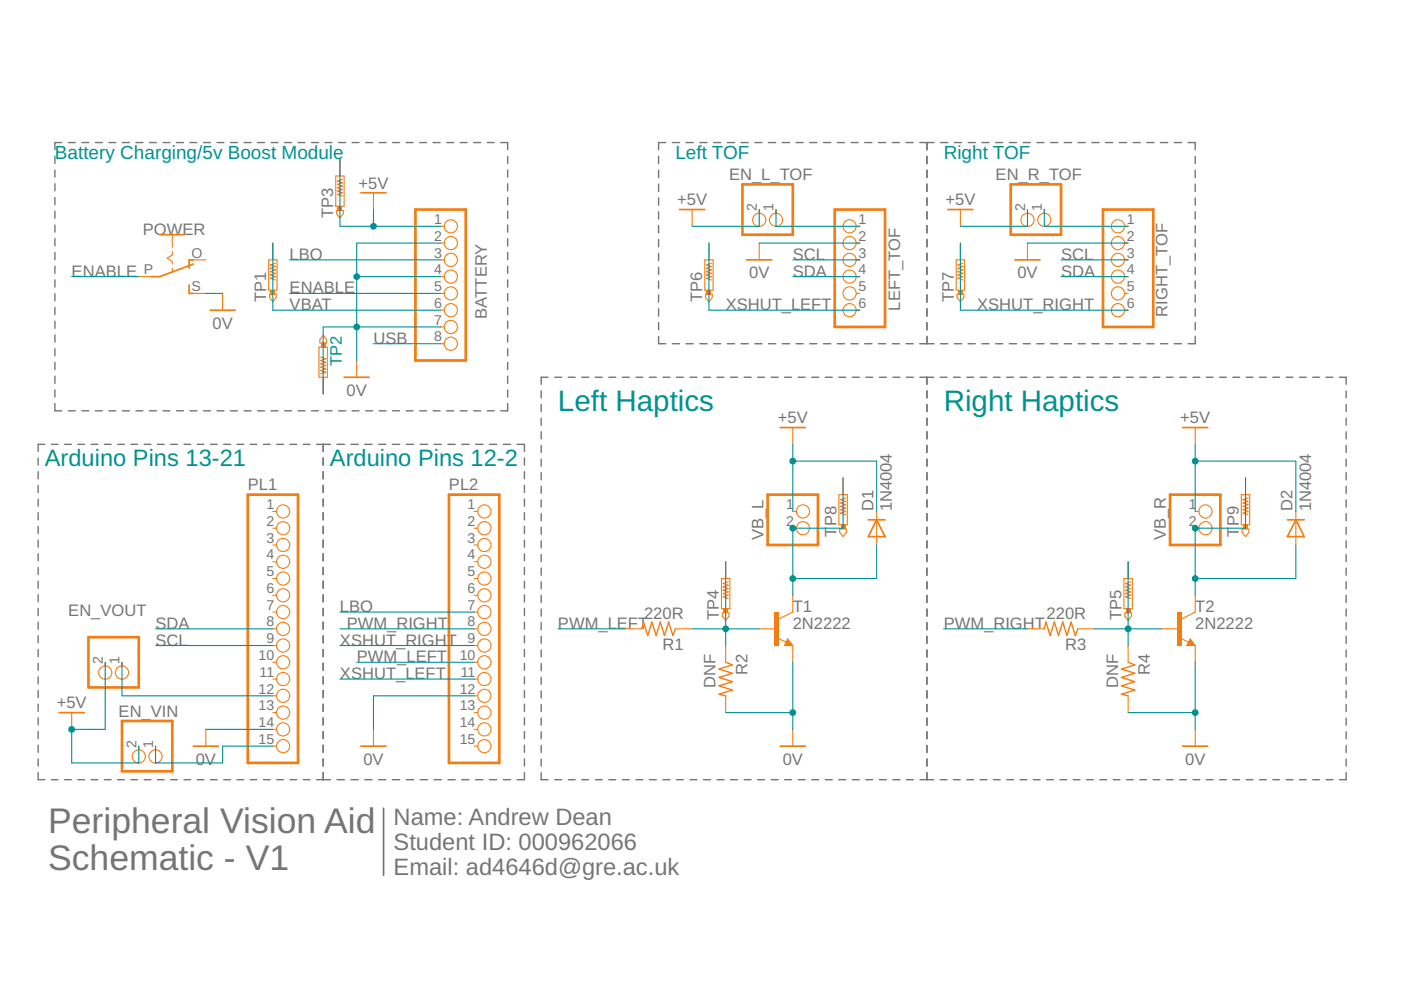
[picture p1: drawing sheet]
<svg xmlns="http://www.w3.org/2000/svg" width="297mm" height="210mm" viewBox="0 0 297 210" stroke-linecap="round" stroke-linejoin="round" font-family="sans-serif">
<path d="M81.3 171.4v14.2" fill="none" stroke="#757575" stroke-width=".36"/>
<g fill="none" stroke="#757575" stroke-width=".3">
<path d="M11.6 33.1v1.5M11.6 36v1.5M11.6 39v1.5M13.1 30.2h-1.5v1.5M14.5 30.2h1.5M17.4 30.2h1.4M20.2 30.2h1.5M23.1 30.2h1.5M26 30.2h1.4M28.8 30.2h1.5M31.7 30.2h1.4M34.6 30.2h1.4"/>
<path d="M37.4 30.2h1.5M40.3 30.2h1.4M43.2 30.2h1.4M46 30.2h1.5M48.9 30.2h1.4M51.8 30.2h1.4M54.6 30.2h1.5M57.5 30.2h1.4M60.3 30.2h1.5M63.2 30.2h1.5M66.1 30.2h1.4M68.9 30.2h1.5"/>
<path d="M71.8 30.2h1.5M74.7 30.2h1.4M77.5 30.2h1.5M80.4 30.2h1.5M83.2 30.2h1.5M86.1 30.2h1.5M89 30.2h1.4M91.8 30.2h1.5M94.7 30.2h1.5M97.6 30.2h1.4M100.4 30.2h1.5M103.3 30.2h1.5"/>
<path d="M106.2 30.2h1.4v1.5M107.6 33.1v1.5M107.6 36v1.5M107.6 39v1.5M139.6 33.1v1.6M139.6 36.1v1.5M139.6 39v1.6M141.1 30.2h-1.5v1.5M142.6 30.2h1.5M145.5 30.2h1.5M148.4 30.2h1.5M151.3 30.2h1.5"/>
<path d="M154.2 30.2h1.5M157.1 30.2h1.5M160 30.2h1.5M162.9 30.2h1.6M165.9 30.2h1.5M168.8 30.2h1.5M171.7 30.2h1.5M174.6 30.2h1.5M177.5 30.2h1.5M180.4 30.2h1.5M183.3 30.2h1.6M186.3 30.2h1.5"/>
<path d="M189.2 30.2h1.5M192.1 30.2h1.5M195 30.2h3M196.5 30.2v1.5M196.5 33.1v1.6M196.5 36.1v1.5M196.5 39v1.6M199.4 30.2h1.6M202.4 30.2h1.5M205.3 30.2h1.5M208.2 30.2h1.5M211.1 30.2h1.5"/>
<path d="M214 30.2h1.5M216.9 30.2h1.5M219.8 30.2h1.6M222.8 30.2h1.5M225.7 30.2h1.5M228.6 30.2h1.5M231.5 30.2h1.5M234.4 30.2h1.5M237.3 30.2h1.5M240.2 30.2h1.5M243.1 30.2h1.6M246.1 30.2h1.5"/>
<path d="M249 30.2h1.5M251.9 30.2h1.5v1.5M253.4 33.1v1.6M253.4 36.1v1.5M253.4 39v1.6M11.6 41.9v1.5M11.6 44.8v1.5M11.6 47.7v1.5M11.6 50.6v1.5M11.6 53.5v1.6M11.6 56.5v1.5M11.6 59.4v1.5"/>
<path d="M107.6 41.9v1.5M107.6 44.8v1.5M107.6 47.7v1.5M107.6 50.6v1.5M107.6 53.5v1.6M107.6 56.5v1.5M107.6 59.4v1.5M139.6 42v1.5M139.6 44.9v1.5M139.6 47.8v1.6M139.6 50.8v1.5M139.6 53.7v1.5"/>
<path d="M139.6 56.7v1.5M139.6 59.6v1.5M196.5 42v1.5M196.5 44.9v1.5M196.5 47.8v1.6M196.5 50.8v1.5M196.5 53.7v1.5M196.5 56.7v1.5M196.5 59.6v1.5M253.4 42v1.5M253.4 44.9v1.5M253.4 47.8v1.6"/>
<path d="M253.4 50.8v1.5M253.4 53.7v1.5M253.4 56.7v1.5M253.4 59.6v1.5M11.6 62.3v1.5M11.6 65.2v1.5M11.6 68.1v1.5M11.6 71v1.5M11.6 73.9v1.5M11.6 76.8v1.6M11.6 79.8v1.5M107.6 62.3v1.5"/>
<path d="M107.6 65.2v1.5M107.6 68.1v1.5M107.6 71v1.5M107.6 73.9v1.5M107.6 76.8v1.6M107.6 79.8v1.5M116.2 80h-1.5v1.5M117.6 80h1.5M120.5 80h1.4M123.4 80h1.4M126.2 80h1.5M129.1 80h1.5"/>
<path d="M132 80h1.4M134.8 80h1.5M137.7 80h1.4M139.6 62.5v1.6M139.6 65.5v1.5M139.6 68.4v1.5M139.6 71.3v1.6h1.5M140.6 80h1.4M142.6 72.9h1.5M143.4 80h1.5M145.5 72.9h1.5M146.3 80h1.5"/>
<path d="M148.4 72.9h1.5M149.2 80h1.4M151.3 72.9h1.5M152 80h1.5M154.2 72.9h1.5M154.9 80h1.5M157.1 72.9h1.5M157.8 80h1.4M160 72.9h1.5M160.6 80h1.5M162.9 72.9h1.6M163.5 80h1.5"/>
<path d="M165.9 72.9h1.5M166.4 80h1.4M168.8 72.9h1.5M169.2 80h1.5M171.7 72.9h1.5M172.1 80h1.5M174.6 72.9h1.5M175 80h1.4M177.5 72.9h1.5M177.8 80h1.5M180.4 72.9h1.5M180.7 80h1.5"/>
<path d="M183.3 72.9h1.6M183.6 80h1.4M186.3 72.9h1.5M186.5 80h1.4M189.2 72.9h1.5M189.3 80h1.5M192.1 72.9h1.5M192.2 80h1.5M195 72.9h3M195.1 80h2.9M196.5 62.5v1.6M196.5 65.5v1.5"/>
<path d="M196.5 68.4v1.5M196.5 71.3v1.6M196.5 80v1.5M199.3 80h1.5M199.4 72.9h1.6M202.2 80h1.4M202.4 72.9h1.5M205 80h1.4M205.3 72.9h1.5M207.8 80h1.4M208.2 72.9h1.5M210.6 80h1.4"/>
<path d="M211.1 72.9h1.5M213.4 80h1.5M214 72.9h1.5M216.3 80h1.4M216.9 72.9h1.5M219.1 80h1.4M219.8 72.9h1.6M221.9 80h1.4M222.8 72.9h1.5M224.7 80h1.5M225.7 72.9h1.5M227.6 80h1.4"/>
<path d="M228.6 72.9h1.5M230.4 80h1.4M231.5 72.9h1.5M233.2 80h1.4M234.4 72.9h1.5M236 80h1.4M237.3 72.9h1.5M238.8 80h1.5M240.2 72.9h1.5M241.7 80h1.4M243.1 72.9h1.6M244.5 80h1.4"/>
<path d="M246.1 72.9h1.5M247.3 80h1.4M249 72.9h1.5M250.1 80h1.4M252.9 80h1.5M253.4 71.3v1.6h-1.5M253.4 62.5v1.6M253.4 65.5v1.5M253.4 68.4v1.5M255.8 80h1.4M258.6 80h1.4M261.4 80h1.4"/>
<path d="M264.2 80h1.5M267.1 80h1.4M269.9 80h1.4M272.7 80h1.4M275.5 80h1.4M278.3 80h1.5M281.2 80h1.4M284 80h1.4v1.5M8.1 97.1v1.5M9.5 94.2h-1.4v1.5M10.9 94.2h1.4M11.6 82.7v1.5"/>
<path d="M11.6 85.6v1.5h1.5M13.7 94.2h1.4M14.5 87.1h1.5M16.5 94.2h1.4M17.4 87.1h1.4M19.3 94.2h1.4M20.2 87.1h1.5M22.1 94.2h1.5M23.1 87.1h1.5M25 94.2h1.4M26 87.1h1.4M27.7 94.2h1.5"/>
<path d="M28.8 87.1h1.5M30.6 94.2h1.4M31.7 87.1h1.4M33.4 94.2h1.4M34.6 87.1h1.4M36.2 94.2h1.4M37.4 87.1h1.5M39 94.2h1.4M40.3 87.1h1.4M41.8 94.2h1.4M43.2 87.1h1.4M44.6 94.2h1.4"/>
<path d="M46 87.1h1.5M47.4 94.2h1.5M48.9 87.1h1.4M50.2 94.2h1.5M51.8 87.1h1.4M53.1 94.2h1.4M54.6 87.1h1.5M55.9 94.2h1.4M57.5 87.1h1.4M58.7 94.2h1.4M60.3 87.1h1.5M61.5 94.2h1.4"/>
<path d="M63.2 87.1h1.5M64.3 94.2h1.4M66.1 87.1h1.4M67.1 94.2h3M68.5 94.2v1.5M68.5 97.1v1.5M68.9 87.1h1.5M71.5 94.2h1.5M71.8 87.1h1.5M74.4 94.2h1.5M74.7 87.1h1.4M77.3 94.2h1.6"/>
<path d="M77.5 87.1h1.5M80.3 94.2h1.5M80.4 87.1h1.5M83.2 94.2h1.6M83.2 87.1h1.5M86.1 87.1h1.5M86.1 94.2h1.6M89 87.1h1.4M89.1 94.2h1.5M91.8 87.1h1.5M92 94.2h1.6M94.7 87.1h1.5"/>
<path d="M95 94.2h1.5M97.6 87.1h1.4M97.9 94.2h1.5M100.4 87.1h1.5M100.8 94.2h1.6M103.3 87.1h1.5M103.8 94.2h1.5M106.7 94.2h1.5M107.6 82.7v1.5M107.6 85.6v1.5h-1.4M109.6 94.2h1.6v1.5M111.2 97.1v1.5"/>
<path d="M114.7 82.9v1.5M114.7 85.8v1.5M114.7 88.7v1.4M114.7 91.5v1.5M114.7 94.4v1.5M114.7 97.3v1.5M196.5 82.9v1.5M196.5 85.8v1.5M196.5 88.7v1.4M196.5 91.5v1.5M196.5 94.4v1.5M196.5 97.3v1.5"/>
<path d="M285.4 82.9v1.5M285.4 85.8v1.5M285.4 88.7v1.4M285.4 91.5v1.5M285.4 94.4v1.5M285.4 97.3v1.5M8.1 100v1.5M8.1 102.9v1.5M8.1 105.8v1.5M8.1 108.7v1.5M8.1 111.6v1.5M8.1 114.5v1.5"/>
<path d="M8.1 117.4v1.5M68.5 100v1.5M68.5 102.9v1.5M68.5 105.8v1.5M68.5 108.7v1.5M68.5 111.6v1.5M68.5 114.5v1.5M68.5 117.4v1.5M111.2 100v1.5M111.2 102.9v1.5M111.2 105.8v1.5M111.2 108.7v1.5"/>
<path d="M111.2 111.6v1.5M111.2 114.5v1.5M111.2 117.4v1.5M114.7 100.2v1.5M114.7 103.1v1.5M114.7 106v1.5M114.7 108.9v1.5M114.7 111.8v1.5M114.7 114.7v1.5M114.7 117.6v1.5M196.5 100.2v1.5M196.5 103.1v1.5"/>
<path d="M196.5 106v1.5M196.5 108.9v1.5M196.5 111.8v1.5M196.5 114.7v1.5M196.5 117.6v1.5M285.4 100.2v1.5M285.4 103.1v1.5M285.4 106v1.5M285.4 108.9v1.5M285.4 111.8v1.5M285.4 114.7v1.5M285.4 117.6v1.5"/>
<path d="M8.1 120.3v1.5M8.1 123.2v1.5M8.1 126.1v1.5M8.1 129v1.5M8.1 131.9v1.5M8.1 134.8v1.5M8.1 137.7v1.5M68.5 120.3v1.5M68.5 123.2v1.5M68.5 126.1v1.5M68.5 129v1.5M68.5 131.9v1.5"/>
<path d="M68.5 134.8v1.5M68.5 137.7v1.5M111.2 120.3v1.5M111.2 123.2v1.5M111.2 126.1v1.5M111.2 129v1.5M111.2 131.9v1.5M111.2 134.8v1.5M111.2 137.7v1.5M114.7 120.5v1.5M114.7 123.4v1.4M114.7 126.2v1.5"/>
<path d="M114.7 129.1v1.5M114.7 132v1.5M114.7 134.9v1.5M114.7 137.8v1.5M196.5 120.5v1.5M196.5 123.4v1.4M196.5 126.2v1.5M196.5 129.1v1.5M196.5 132v1.5M196.5 134.9v1.5M196.5 137.8v1.5M285.4 120.5v1.5"/>
<path d="M285.4 123.4v1.4M285.4 126.2v1.5M285.4 129.1v1.5M285.4 132v1.5M285.4 134.9v1.5M285.4 137.8v1.5M8.1 140.6v1.5M8.1 143.5v1.5M8.1 146.4v1.5M8.1 149.3v1.5M8.1 152.2v1.5M8.1 155.1v1.5"/>
<path d="M8.1 158v1.5M68.5 140.6v1.5M68.5 143.5v1.5M68.5 146.4v1.5M68.5 149.3v1.5M68.5 152.2v1.5M68.5 155.1v1.5M68.5 158v1.5M111.2 140.6v1.5M111.2 143.5v1.5M111.2 146.4v1.5M111.2 149.3v1.5"/>
<path d="M111.2 152.2v1.5M111.2 155.1v1.5M111.2 158v1.5M114.7 140.7v1.5M114.7 143.6v1.5M114.7 146.5v1.5M114.7 149.4v1.5M114.7 152.3v1.5M114.7 155.2v1.4M114.7 158.1v1.4M196.5 140.7v1.5M196.5 143.6v1.5"/>
<path d="M196.5 146.5v1.5M196.5 149.4v1.5M196.5 152.3v1.5M196.5 155.2v1.4M196.5 158.1v1.4M285.4 140.7v1.5M285.4 143.6v1.5M285.4 146.5v1.5M285.4 149.4v1.5M285.4 152.3v1.5M285.4 155.2v1.4M285.4 158.1v1.4"/>
<path d="M8.1 163.8v1.5h1.4M8.1 160.9v1.5M10.9 165.3h1.4M13.7 165.3h1.4M16.5 165.3h1.4M19.3 165.3h1.4M22.1 165.3h1.5M25 165.3h1.4M27.7 165.3h1.5M30.6 165.3h1.4M33.4 165.3h1.4M36.2 165.3h1.4"/>
<path d="M39 165.3h1.4M41.8 165.3h1.4M44.6 165.3h1.4M47.4 165.3h1.5M50.2 165.3h1.5M53.1 165.3h1.4M55.9 165.3h1.4M58.7 165.3h1.4M61.5 165.3h1.4M64.3 165.3h1.4M67.1 165.3h3M68.5 160.9v1.5"/>
<path d="M68.5 163.8v1.5M71.5 165.3h1.5M74.4 165.3h1.5M77.3 165.3h1.6M80.3 165.3h1.5M83.2 165.3h1.6M86.1 165.3h1.6M89.1 165.3h1.5M92 165.3h1.6M95 165.3h1.5M97.9 165.3h1.5M100.8 165.3h1.6"/>
<path d="M103.8 165.3h1.5M106.7 165.3h1.5M111.2 163.8v1.5h-1.6M111.2 160.9v1.5M114.7 160.9v1.5M114.7 163.8v1.5h1.5M117.6 165.3h1.5M120.5 165.3h1.4M123.4 165.3h1.4M126.2 165.3h1.5M129.1 165.3h1.5M132 165.3h1.4"/>
<path d="M134.8 165.3h1.5M137.7 165.3h1.4M140.6 165.3h1.4M143.4 165.3h1.5M146.3 165.3h1.5M149.2 165.3h1.4M152 165.3h1.5M154.9 165.3h1.5M157.8 165.3h1.4M160.6 165.3h1.5M163.5 165.3h1.5M166.4 165.3h1.4"/>
<path d="M169.2 165.3h1.5M172.1 165.3h1.5M175 165.3h1.4M177.8 165.3h1.5M180.7 165.3h1.5M183.6 165.3h1.4M186.5 165.3h1.4M189.3 165.3h1.5M192.2 165.3h1.5M195.1 165.3h2.9M196.5 160.9v1.5M196.5 163.8v1.5"/>
<path d="M199.3 165.3h1.5M202.2 165.3h1.4M205 165.3h1.4M207.8 165.3h1.4M210.6 165.3h1.4M213.4 165.3h1.5M216.3 165.3h1.4M219.1 165.3h1.4M221.9 165.3h1.4M224.7 165.3h1.5M227.6 165.3h1.4M230.4 165.3h1.4"/>
<path d="M233.2 165.3h1.4M236 165.3h1.4M238.8 165.3h1.5M241.7 165.3h1.4M244.5 165.3h1.4M247.3 165.3h1.4M250.1 165.3h1.4M252.9 165.3h1.5M255.8 165.3h1.4M258.6 165.3h1.4M261.4 165.3h1.4M264.2 165.3h1.5"/>
<path d="M267.1 165.3h1.4M269.9 165.3h1.4M272.7 165.3h1.4M275.5 165.3h1.4M278.3 165.3h1.5M281.2 165.3h1.4M285.4 163.8v1.5h-1.4M285.4 160.9v1.5"/>
</g>
<path d="M165 135.3l1.7 .9M167 135.4l1.1 1.5h-1.8zM168.1 129.8l-2.9 1.4" fill="none" stroke="#f57c10" stroke-width=".23"/>
<path d="M167 136.2l.2 .3h-.5l.3-.7 .7 .9h-1" fill="none" stroke="#f57c10" stroke-width=".36"/>
<path d="M164.2 129.8h1v7.1h-1z" fill-rule="evenodd" fill="#f57c10"/>
<path d="M164.2 129.8h1v7.1h-1zM164.2 129.8v7.1h1v-7.1z" fill="#f57c10"/>
<path d="M185.9 108.4v7.1M132.5 133.3h3.6M143.2 133.3h3.5M153.9 136.9v3.5M161 133.3h3.5M168.1 126.2v3.6M168.1 136.9v3.5M250.3 135.3l1.7 .9M252.3 135.4l1.1 1.5h-1.8zM253.4 129.8l-2.8 1.4M153.9 147.5v3.6M168.1 154.6v3.6" fill="none" stroke="#f57c10" stroke-width=".23"/>
<path d="M184.1 110.2h3.5M185.9 110.2l1.7 3.6h-3.5zM252.3 136.2l.2 .3h-.5l.3-.7 .7 .9h-1M165.4 158.2h5.4" fill="none" stroke="#f57c10" stroke-width=".36"/>
<path d="M136.1 133.3l.3-1.4 .9 2.8 .9-2.8 .9 2.8 .9-2.8 .9 2.8 .9-2.8 .9 2.8 .5-1.4M153.9 140.4l1.4 .6-2.9 .9 2.9 .8-2.9 .9 2.9 .9-2.9 .9 2.9 .9-2.9 .9 1.5 .3" fill="none" stroke="#f57c10" stroke-width=".3"/>
<path d="M249.5 129.8h1.1v7.1h-1.1z" fill-rule="evenodd" fill="#f57c10"/>
<path d="M249.5 129.8h1.1v7.1h-1.1zM249.5 129.8v7.1h1.1v-7.1z" fill="#f57c10"/>
<g fill="none" stroke="#f57c10" stroke-width=".23">
<path d="M29.4 58.7h3.6M36.5 49.8v2.6M36.5 53.3v.7l-1 .7 1 .8v.5M36.5 56.9v.9M40.1 55.1h3.5M57 55.1h1.7v6.4h-1.7zM58.4 55.8l-1.1 .4 1.1 .3-1.1 .4 1.1 .3-1.1 .4 1.1 .4-1.1 .3 1.1 .4-1.1 .3 1.1 .4M79.2 40.9v3.5M93.4 48h.8M93.4 51.5h.8M93.4 55.1h.8M93.4 58.7h.8"/>
<path d="M146.7 44.4v3.6M161 44.4v.8M161 51.5v3.6M164.5 44.4v.8M181.5 48h.8M181.5 51.5h.8M181.5 55.1h.8M181.5 58.7h.8M203.6 44.4v3.6M217.8 44.4v.8M217.8 51.5v3.6M221.4 44.4v.8"/>
<path d="M238.4 48h.8M238.4 51.5h.8M238.4 55.1h.8M238.4 58.7h.8M40.1 62.2h3.5M47.2 62.2v3.6M57.1 62.4h1.5v.7l-.8 .9-.7-.9zM75.6 76.4v3.6M93.4 62.2h.8M93.4 65.8h.8M93.4 69.3h.8M93.4 72.9h.8"/>
<path d="M181.5 62.2h.8M181.5 65.8h.8M238.4 62.2h.8M238.4 65.8h.8M168.1 90.7v3.5M253.4 90.7v3.5M57.8 108.4h.8M57.8 112h.8M57.8 115.5h.8M57.8 119.1h.8M100.5 108.4h.8M100.5 112h.8"/>
<path d="M100.5 115.5h.8M100.5 119.1h.8M168.1 108.4h.8M168.1 112h.8M253.4 108.4h.8M253.4 112h.8M274.7 108.4v7.1M57.8 133.3h.8M57.8 122.7h.8M57.8 126.2h.8M57.8 129.8h.8M57.8 136.9h.8"/>
<path d="M100.5 133.3h.8M100.5 122.7h.8M100.5 126.2h.8M100.5 129.8h.8M100.5 136.9h.8M217.8 133.3h3.6M228.5 133.3h3.6M239.2 136.9v3.5M246.3 133.3h3.6M253.4 126.2v3.6M253.4 136.9v3.5M15.2 151.1v3.5"/>
<path d="M29.4 158.2v.8M33 158.2v.8M43.6 154.6v3.6M57.8 140.4h.8M57.8 144h.8M57.8 147.5h.8M57.8 151.1h.8M57.8 154.6h.8M57.8 158.2h.8M79.2 154.6v3.6M100.5 140.4h.8M100.5 144h.8"/>
<path d="M100.5 147.5h.8M100.5 151.1h.8M100.5 154.6h.8M100.5 158.2h.8M239.2 147.5v3.6M253.4 154.6v3.6"/>
<circle cx="95.6" cy="51.5" r="1.4"/>
<circle cx="95.6" cy="58.7" r="1.4"/>
<circle cx="95.6" cy="48" r="1.4"/>
<circle cx="95.6" cy="55.1" r="1.4"/>
<circle cx="161" cy="46.6" r="1.4"/>
<circle cx="164.5" cy="46.6" r="1.4"/>
<circle cx="180.1" cy="51.5" r="1.4"/>
<circle cx="180.1" cy="48" r="1.4"/>
<circle cx="180.1" cy="58.7" r="1.4"/>
<circle cx="180.1" cy="55.1" r="1.4"/>
<circle cx="217.8" cy="46.6" r="1.4"/>
<circle cx="221.4" cy="46.6" r="1.4"/>
<circle cx="237" cy="51.5" r="1.4"/>
<circle cx="237" cy="55.1" r="1.4"/>
<circle cx="237" cy="58.7" r="1.4"/>
<circle cx="237" cy="48" r="1.4"/>
<circle cx="95.6" cy="69.3" r="1.4"/>
<circle cx="95.6" cy="72.9" r="1.4"/>
<circle cx="95.6" cy="65.8" r="1.4"/>
<circle cx="95.6" cy="62.2" r="1.4"/>
<circle cx="180.1" cy="65.8" r="1.4"/>
<circle cx="180.1" cy="62.2" r="1.4"/>
<circle cx="237" cy="65.8" r="1.4"/>
<circle cx="237" cy="62.2" r="1.4"/>
<circle cx="60" cy="112" r="1.4"/>
<circle cx="60" cy="115.5" r="1.4"/>
<circle cx="60" cy="119.1" r="1.4"/>
<circle cx="60" cy="108.4" r="1.4"/>
<circle cx="102.7" cy="115.5" r="1.4"/>
<circle cx="102.7" cy="112" r="1.4"/>
<circle cx="102.7" cy="108.4" r="1.4"/>
<circle cx="102.7" cy="119.1" r="1.4"/>
<circle cx="170.2" cy="112" r="1.4"/>
<circle cx="170.2" cy="108.4" r="1.4"/>
<circle cx="255.6" cy="112" r="1.4"/>
<circle cx="255.6" cy="108.4" r="1.4"/>
<circle cx="60" cy="129.8" r="1.4"/>
<circle cx="60" cy="122.7" r="1.4"/>
<circle cx="60" cy="126.2" r="1.4"/>
<circle cx="60" cy="133.3" r="1.4"/>
<circle cx="60" cy="136.9" r="1.4"/>
<circle cx="102.7" cy="133.3" r="1.4"/>
<circle cx="102.7" cy="122.7" r="1.4"/>
<circle cx="102.7" cy="129.8" r="1.4"/>
<circle cx="102.7" cy="136.9" r="1.4"/>
<circle cx="102.7" cy="126.2" r="1.4"/>
<circle cx="60" cy="147.5" r="1.4"/>
<circle cx="60" cy="154.6" r="1.4"/>
<circle cx="60" cy="158.2" r="1.4"/>
<circle cx="60" cy="140.4" r="1.4"/>
<circle cx="60" cy="144" r="1.4"/>
<circle cx="60" cy="151.1" r="1.4"/>
<circle cx="102.7" cy="151.1" r="1.4"/>
<circle cx="102.7" cy="140.4" r="1.4"/>
<circle cx="102.7" cy="154.6" r="1.4"/>
<circle cx="102.7" cy="144" r="1.4"/>
<circle cx="102.7" cy="158.2" r="1.4"/>
<circle cx="102.7" cy="147.5" r="1.4"/>
<circle cx="29.4" cy="160.4" r="1.4"/>
<circle cx="33" cy="160.4" r="1.4"/>
</g>
<g fill="none" stroke="#f57c10" stroke-width=".36">
<path d="M33.9 49.8h5.3M41 55.1h-.9v1.8M41 56l-7.1 2.7h-1.8M76.5 40.9h5.4M144.1 44.4h5.3M158.3 55.1h5.3M201 44.4h5.3M215.2 55.1h5.3M40.1 60.4v1.8h.9M44.5 65.8h5.4M73 80h5.3M165.4 90.7h5.4"/>
<path d="M250.7 90.7h5.4M273 110.2h3.5M274.7 110.2l1.8 3.6h-3.5zM12.5 151.1h5.4M41 158.2h5.3M76.5 158.2h5.4M250.7 158.2h5.4"/>
</g>
<path d="M221.4 133.3l.4-1.4 .9 2.8 .8-2.8 .9 2.8 .9-2.8 .9 2.8 .9-2.8 .9 2.8 .5-1.4M239.2 140.4l1.4 .6-2.8 .9 2.8 .8-2.8 .9 2.8 .9-2.8 .9 2.8 .9-2.8 .9 1.4 .3" fill="none" stroke="#f57c10" stroke-width=".3"/>
<path d="M157.4 39.1h10.7v10.7h-10.7zM214.3 39.1h10.7v10.7h-10.7zM88.1 44.4h10.6v32h-10.6zM177 44.4h10.6v24.9h-10.6zM233.8 44.4h10.7v24.9h-10.7zM52.5 104.9h10.7v56.9h-10.7zM95.2 104.9h10.7v56.9h-10.7zM162.8 104.9h10.6v10.6h-10.6zM248.1 104.9h10.6v10.6h-10.6zM25.9 152.9h10.6v10.6h-10.6z" fill="none" stroke="#f57c10" stroke-width=".57"/>
<path d="M57.3 61.5h1.1v.9h-1.1z" fill-rule="evenodd" fill="#f57c10"/>
<path d="M57.3 61.5h1.1v.9h-1.1zM57.3 61.5v.9h1.1v-.9z" fill="#f57c10"/>
<path d="M57.8 51.5v3.6M67.6 73.6h1.8v6.4h-1.8zM68 75.7l1.1 .4-1.1 .3 1.1 .4-1.1 .4 1.1 .3-1.1 .4 1.1 .3-1.1 .4 1.1 .3-1.1 .4M68.5 71.1l.7 .9v.7h-1.4v-.7z" fill="none" stroke="#f57c10" stroke-width=".23"/>
<path d="M68 72.7h1v.9h-1z" fill-rule="evenodd" fill="#f57c10"/>
<path d="M68 72.7h1v.9h-1zM68 72.7v.9h1v-.9z" fill="#f57c10"/>
<path d="M71.2 37.3h1.8v6.4h-1.8zM72.6 38l-1.1 .4 1.1 .4-1.1 .3 1.1 .4-1.1 .3 1.1 .4-1.1 .3 1.1 .4-1.1 .3 1.1 .4M71.4 44.6h1.4v.7l-.7 .9-.7-.9zM68.5 80v3.5" fill="none" stroke="#f57c10" stroke-width=".23"/>
<path d="M71.5 43.7h1.1v.9h-1.1z" fill-rule="evenodd" fill="#f57c10"/>
<path d="M71.5 43.7h1.1v.9h-1.1zM71.5 43.7v.9h1.1v-.9z" fill="#f57c10"/>
<path d="M72.1 33.8v3.5M153 122.7h1.7v6.4h-1.7zM153.1 129.9h1.5v.8l-.7 .9-.8-.9zM154.4 123.4l-1.1 .3 1.1 .4-1.1 .3 1.1 .4-1.1 .3 1.1 .4-1.1 .4 1.1 .3-1.1 .4 1.1 .3" fill="none" stroke="#f57c10" stroke-width=".23"/>
<path d="M153.3 129.1h1.1v.8h-1.1z" fill-rule="evenodd" fill="#f57c10"/>
<path d="M153.3 129.1h1.1v.8h-1.1zM153.3 129.1v.8h1.1v-.8z" fill="#f57c10"/>
<path d="M153.9 119.1v3.6M238.3 122.7h1.8v6.4h-1.8zM238.5 129.9h1.4v.8l-.7 .9-.7-.9zM239.7 123.4l-1 .3 1 .4-1 .3 1 .4-1 .3 1 .4-1 .4 1 .3-1 .4 1 .3" fill="none" stroke="#f57c10" stroke-width=".23"/>
<path d="M238.7 129.1h1v.8h-1z" fill-rule="evenodd" fill="#f57c10"/>
<path d="M238.7 129.1h1v.8h-1zM238.7 129.1v.8h1v-.8z" fill="#f57c10"/>
<path d="M149.4 55.1h1.8v6.4h-1.8zM150.8 55.8l-1 .4 1 .3-1 .4 1 .3-1 .4 1 .4-1 .3 1 .4-1 .3 1 .4M149.6 62.4h1.4v.7l-.7 .9-.7-.9zM239.2 119.1v3.6" fill="none" stroke="#f57c10" stroke-width=".23"/>
<path d="M149.8 61.5h1v.9h-1z" fill-rule="evenodd" fill="#f57c10"/>
<path d="M149.8 61.5h1v.9h-1zM149.8 61.5v.9h1v-.9z" fill="#f57c10"/>
<path d="M150.3 51.5v3.6M202.7 55.1h1.8v6.4h-1.8zM204.2 55.8l-1.1 .4 1.1 .3-1.1 .4 1.1 .3-1.1 .4 1.1 .4-1.1 .3 1.1 .4-1.1 .3 1.1 .4M202.9 62.4h1.4v.7l-.7 .9-.7-.9z" fill="none" stroke="#f57c10" stroke-width=".23"/>
<path d="M203.1 61.5h1.1v.9h-1.1z" fill-rule="evenodd" fill="#f57c10"/>
<path d="M203.1 61.5h1.1v.9h-1.1zM203.1 61.5v.9h1.1v-.9z" fill="#f57c10"/>
<path d="M203.6 51.5v3.6M177.9 104.9h1.7v6.4h-1.7zM178 112.2h1.5v.7l-.7 .9-.8-.9zM179.3 105.6l-1.1 .3 1.1 .4-1.1 .4 1.1 .3-1.1 .4 1.1 .3-1.1 .4 1.1 .3-1.1 .4 1.1 .3" fill="none" stroke="#f57c10" stroke-width=".23"/>
<path d="M178.2 111.3h1.1v.9h-1.1z" fill-rule="evenodd" fill="#f57c10"/>
<path d="M178.2 111.3h1.1v.9h-1.1zM178.2 111.3v.9h1.1v-.9z" fill="#f57c10"/>
<path d="M178.8 101.3v3.6M263.2 104.9h1.8v6.4h-1.8zM263.4 112.2h1.4v.7l-.7 .9-.7-.9zM264.6 105.6l-1.1 .3 1.1 .4-1.1 .4 1.1 .3-1.1 .4 1.1 .3-1.1 .4 1.1 .3-1.1 .4 1.1 .3" fill="none" stroke="#f57c10" stroke-width=".23"/>
<path d="M263.5 111.3h1.1v.9h-1.1z" fill-rule="evenodd" fill="#f57c10"/>
<path d="M263.5 111.3h1.1v.9h-1.1zM263.5 111.3v.9h1.1v-.9z" fill="#f57c10"/>
<g fill="none" stroke="#f57c10" stroke-width=".23">
<path d="M264.1 101.3v3.6M22.3 140.4v.8M25.9 140.4v.8"/>
<circle cx="22.3" cy="142.6" r="1.4"/>
<circle cx="25.9" cy="142.6" r="1.4"/>
</g>
<path d="M18.8 135.1h10.6v10.7h-10.6z" fill="none" stroke="#f57c10" stroke-width=".57"/>
<path d="M153.9 119.1v17.8M146.7 133.3h14.3" fill="none" stroke="#009292" stroke-width=".23"/>
<circle cx="153.9" cy="133.3" r=".72" fill="#009292"/>
<path d="M153.1 133.3a.75 .75 0 0 1 1.5 0 .75 .75 0 0 1-1.5 0zM153.1 133.3a.75 .75 0 0 0 1.5 0 .75 .75 0 0 0-1.5 0z" fill="#009292"/>
<path d="M153.9 151.1h14.2M168.1 140.4v14.2" fill="none" stroke="#009292" stroke-width=".23"/>
<circle cx="168.1" cy="151.1" r=".72" fill="#009292"/>
<path d="M167.4 151.1a.72 .72 0 0 1 1.4 0 .72 .72 0 0 1-1.4 0zM167.4 151.1a.72 .72 0 0 0 1.4 0 .72 .72 0 0 0-1.4 0z" fill="#009292"/>
<path d="M239.2 151.1h14.2M253.4 140.4v14.2" fill="none" stroke="#009292" stroke-width=".23"/>
<circle cx="253.4" cy="151.1" r=".72" fill="#009292"/>
<path d="M252.7 151.1a.72 .72 0 0 1 1.4 0 .72 .72 0 0 1-1.4 0zM252.7 151.1a.72 .72 0 0 0 1.4 0 .72 .72 0 0 0-1.4 0z" fill="#009292"/>
<path d="M75.6 58.7h17.8M93.4 51.5h-17.8v24.9M161 51.5h21.3M217.8 51.5h21.4M93.4 69.3h-24.9v14.2M100.5 147.5h-21.3v7.1" fill="none" stroke="#009292" stroke-width=".23"/>
<g fill="#009292">
<circle cx="75.6" cy="58.7" r=".72"/>
<circle cx="75.6" cy="69.3" r=".72"/>
</g>
<g fill="#009292">
<path d="M74.9 58.7a.72 .72 0 0 1 1.4 0 .72 .72 0 0 1-1.4 0zM74.9 58.7a.72 .72 0 0 0 1.4 0 .72 .72 0 0 0-1.4 0z"/>
<path d="M74.9 69.3a.72 .72 0 0 1 1.4 0 .72 .72 0 0 1-1.4 0zM74.9 69.3a.72 .72 0 0 0 1.4 0 .72 .72 0 0 0-1.4 0z"/>
</g>
<path d="M43.6 62.2h3.6M178.8 101.3v10.7h-10.7v14.2M185.9 115.5v7.2h-17.8M43.6 154.6h14.2" fill="none" stroke="#009292" stroke-width=".23"/>
<g fill="#009292">
<circle cx="168.1" cy="112" r=".72"/>
<circle cx="168.1" cy="122.7" r=".72"/>
</g>
<g fill="#009292">
<path d="M167.4 112a.72 .72 0 0 1 1.4 0 .72 .72 0 0 1-1.4 0zM167.4 112a.72 .72 0 0 0 1.4 0 .72 .72 0 0 0-1.4 0z"/>
<path d="M167.4 122.7a.72 .72 0 0 1 1.4 0 .72 .72 0 0 1-1.4 0zM167.4 122.7a.72 .72 0 0 0 1.4 0 .72 .72 0 0 0-1.4 0z"/>
</g>
<path d="M168.1 94.2v14.2M168.1 97.8h17.8v10.6" fill="none" stroke="#009292" stroke-width=".23"/>
<circle cx="168.1" cy="97.8" r=".72" fill="#009292"/>
<path d="M167.4 97.8a.72 .72 0 0 1 1.4 0 .72 .72 0 0 1-1.4 0zM167.4 97.8a.72 .72 0 0 0 1.4 0 .72 .72 0 0 0-1.4 0z" fill="#009292"/>
<path d="M253.4 94.2v14.2M253.4 97.8h21.3v10.6" fill="none" stroke="#009292" stroke-width=".23"/>
<circle cx="253.4" cy="97.8" r=".72" fill="#009292"/>
<path d="M252.7 97.8a.72 .72 0 0 1 1.4 0 .72 .72 0 0 1-1.4 0zM252.7 97.8a.72 .72 0 0 0 1.4 0 .72 .72 0 0 0-1.4 0z" fill="#009292"/>
<path d="M72.1 33.8v14.2h21.3M79.2 44.4v3.6M217.8 44.4v3.6h-14.2" fill="none" stroke="#009292" stroke-width=".23"/>
<circle cx="79.2" cy="48" r=".72" fill="#009292"/>
<path d="M78.5 48a.72 .72 0 0 1 1.4 0 .72 .72 0 0 1-1.4 0zM78.5 48a.72 .72 0 0 0 1.4 0 .72 .72 0 0 0-1.4 0z" fill="#009292"/>
<path d="M22.3 140.4v14.2h-7.1v7.2h14.2v-3.6" fill="none" stroke="#009292" stroke-width=".23"/>
<circle cx="15.2" cy="154.6" r=".72" fill="#009292"/>
<path d="M14.5 154.6a.72 .72 0 0 1 1.4 0 .72 .72 0 0 1-1.4 0zM14.5 154.6a.72 .72 0 0 0 1.4 0 .72 .72 0 0 0-1.4 0z" fill="#009292"/>
<path d="M161 44.4v3.6h-14.3M239.2 119.1v17.8M232.1 133.3h14.2" fill="none" stroke="#009292" stroke-width=".23"/>
<circle cx="239.2" cy="133.3" r=".72" fill="#009292"/>
<path d="M238.5 133.3a.72 .72 0 0 1 1.4 0 .72 .72 0 0 1-1.4 0zM238.5 133.3a.72 .72 0 0 0 1.4 0 .72 .72 0 0 0-1.4 0z" fill="#009292"/>
<path d="M264.1 101.3v10.7h-10.7v14.2M274.7 115.5v7.2h-21.3" fill="none" stroke="#009292" stroke-width=".23"/>
<g fill="#009292">
<circle cx="253.4" cy="112" r=".72"/>
<circle cx="253.4" cy="122.7" r=".72"/>
</g>
<g fill="#009292">
<path d="M252.7 112a.72 .72 0 0 1 1.4 0 .72 .72 0 0 1-1.4 0zM252.7 112a.72 .72 0 0 0 1.4 0 .72 .72 0 0 0-1.4 0z"/>
<path d="M252.7 122.7a.72 .72 0 0 1 1.4 0 .72 .72 0 0 1-1.4 0zM252.7 122.7a.72 .72 0 0 0 1.4 0 .72 .72 0 0 0-1.4 0z"/>
</g>
<g fill="none" stroke="#009292" stroke-width=".23">
<path d="M15.2 58.7h14.2M57.8 51.5v14.3h35.6M61.4 55.1h32M150.3 51.5v14.3h32M164.5 44.4v3.6h17.8M168.1 55.1h14.2M168.1 58.7h14.2M203.6 51.5v14.3h35.6M221.4 44.4v3.6h17.8M225 55.1h14.2M225 58.7h14.2M61.4 62.2h32"/>
<path d="M79.2 72.9h14.2M33 136.9h24.8M33 133.3h24.8M72.1 136.9h28.4M72.1 133.3h28.4M72.1 129.8h28.4M118.3 133.3h14.2M200.1 133.3h17.7M25.9 140.4v7.1h31.9M33 158.2v3.6h14.2v-3.6h10.6M72.1 144h28.4M75.6 140.4h24.9"/>
</g>
<g font-size="7.5" fill="#757575">
<text x="10.2" y="176.5">Peripheral Vision Aid</text>
<text x="10.2" y="184.5">Schematic - V1</text>
</g>
<g font-size="6.3" fill="#009292">
<text x="118.3" y="87.1">Left Haptics</text>
<text x="200.1" y="87.1">Right Haptics</text>
</g>
<g font-size="5" fill="#009292">
<text x="9.5" y="98.8">Arduino Pins 13-21</text>
<text x="69.9" y="98.8">Arduino Pins 12-2</text>
</g>
<g font-size="5" fill="#757575">
<text x="83.5" y="174.9">Name: Andrew Dean</text>
<text x="83.5" y="180.2">Student ID: 000962066</text>
<text x="83.5" y="185.6">Email: ad4646d@gre.ac.uk</text>
</g>
<g font-size="4" fill="#009292">
<text x="11.6" y="33.8">Battery Charging/5v Boost Module</text>
<text x="143.2" y="33.8">Left TOF</text>
<text x="200.1" y="33.8">Right TOF</text>
</g>
<g font-size="3.5" fill="#757575">
<text x="76" y="40">+5V</text>
<text x="154.6" y="38.2">EN_L_TOF</text>
<text x="211.1" y="38.2">EN_R_TOF</text>
<text x="70.7" y="46.2" transform="rotate(-90 70.7 46.2)">TP3</text>
<text x="143.6" y="43.5">+5V</text>
<text x="200.5" y="43.5">+5V</text>
<text x="30.3" y="49.8">POWER</text>
<text x="15.2" y="58.7">ENABLE</text>
<text x="61.4" y="55.1">LBO</text>
<text x="158.8" y="59">0V</text>
<text x="168.1" y="55.1">SCL</text>
<text x="168.1" y="58.7">SDA</text>
<text x="215.7" y="59">0V</text>
<text x="225" y="55.1">SCL</text>
<text x="225" y="58.7">SDA</text>
<text x="56.4" y="64" transform="rotate(-90 56.4 64)">TP1</text>
<text x="61.4" y="65.8">VBAT</text>
<text x="61.4" y="62.2">ENABLE</text>
<text x="148.9" y="64" transform="rotate(-90 148.9 64)">TP6</text>
<text x="153.9" y="65.8">XSHUT_LEFT</text>
<text x="190.8" y="65.9" transform="rotate(-90 190.8 65.9)">LEFT_TOF</text>
<text x="202.2" y="64" transform="rotate(-90 202.2 64)">TP7</text>
<text x="207.2" y="65.8">XSHUT_RIGHT</text>
<text x="45.1" y="69.7">0V</text>
<text x="103.2" y="67.5" transform="rotate(-90 103.2 67.5)">BATTERY</text>
<text x="247.5" y="67.1" transform="rotate(-90 247.5 67.1)">RIGHT_TOF</text>
<text x="79.2" y="72.9">USB</text>
<text x="73.5" y="83.9">0V</text>
<text x="164.9" y="89.8">+5V</text>
<text x="250.2" y="89.8">+5V</text>
<text x="52.5" y="104">PL1</text>
<text x="95.2" y="104">PL2</text>
<text x="177.3" y="113.8" transform="rotate(-90 177.3 113.8)">T</text>
<text x="177.3" y="111.6" transform="rotate(-90 177.3 111.6)">P8</text>
<text x="185.2" y="108.4" transform="rotate(-90 185.2 108.4)">D1</text>
<text x="189.1" y="108.4" transform="rotate(-90 189.1 108.4)">1N4004</text>
<text x="262.7" y="113.8" transform="rotate(-90 262.7 113.8)">T</text>
<text x="262.7" y="111.6" transform="rotate(-90 262.7 111.6)">P9</text>
<text x="274.1" y="108.4" transform="rotate(-90 274.1 108.4)">D2</text>
<text x="278" y="108.4" transform="rotate(-90 278 108.4)">1N4004</text>
<text x="161.9" y="114.5" transform="rotate(-90 161.9 114.5)">VB_L</text>
<text x="247.2" y="114.5" transform="rotate(-90 247.2 114.5)">VB_R</text>
<text x="14.5" y="130.7">EN_VOUT</text>
<text x="72.1" y="129.8">LBO</text>
<text x="136.6" y="131.2">220R</text>
<text x="152.4" y="131.5" transform="rotate(-90 152.4 131.5)">TP4</text>
<text x="168.1" y="129.8">T1</text>
<text x="221.9" y="131.2">220R</text>
<text x="237.8" y="131.5" transform="rotate(-90 237.8 131.5)">TP5</text>
<text x="253.4" y="129.8">T2</text>
<text x="33" y="136.9">SCL</text>
<text x="33" y="133.3">SDA</text>
<text x="72.1" y="136.9">XSHUT_RIGHT</text>
<text x="73.5" y="133.3">PWM_RIGHT</text>
<text x="118.3" y="133.3">PWM_LEFT</text>
<text x="140.5" y="137.9">R1</text>
<text x="168.1" y="133.3">2N2222</text>
<text x="200.1" y="133.3">PWM_RIGHT</text>
<text x="225.8" y="137.9">R3</text>
<text x="253.4" y="133.3">2N2222</text>
<text x="72.1" y="144">XSHUT_LEFT</text>
<text x="75.6" y="140.4">PWM_LEFT</text>
<text x="158.5" y="143.1" transform="rotate(-90 158.5 143.1)">R2</text>
<text x="243.8" y="143.1" transform="rotate(-90 243.8 143.1)">R4</text>
<text x="151.7" y="145.9" transform="rotate(-90 151.7 145.9)">DNF</text>
<text x="237.1" y="145.9" transform="rotate(-90 237.1 145.9)">DNF</text>
<text x="12" y="150.2">+5V</text>
<text x="25.1" y="152">EN_VIN</text>
<text x="41.5" y="162.1">0V</text>
<text x="77.1" y="162.1">0V</text>
<text x="165.9" y="162.1">0V</text>
<text x="251.3" y="162.1">0V</text>
</g>
<text font-size="3.5" fill="#009292" x="72.4" y="77.5" transform="rotate(-90 72.4 77.5)">TP2</text>
<g font-size="3" fill="#757575">
<text x="92" y="47.5">1</text>
<text x="160.5" y="44.7" transform="rotate(-90 160.5 44.7)">2</text>
<text x="164" y="44.7" transform="rotate(-90 164 44.7)">1</text>
<text x="182" y="47.5">1</text>
<text x="217.4" y="44.7" transform="rotate(-90 217.4 44.7)">2</text>
<text x="220.9" y="44.7" transform="rotate(-90 220.9 44.7)">1</text>
<text x="238.9" y="47.5">1</text>
<text x="92" y="51">2</text>
<text x="182" y="51">2</text>
<text x="238.9" y="51">2</text>
<text x="30.5" y="58.2">P</text>
<text x="40.6" y="54.6">O</text>
<text x="92" y="54.6">3</text>
<text x="92" y="58.2">4</text>
<text x="182" y="54.6">3</text>
<text x="182" y="58.2">4</text>
<text x="238.9" y="54.6">3</text>
<text x="238.9" y="58.2">4</text>
<text x="40.6" y="61.7">S</text>
<text x="92" y="61.7">5</text>
<text x="92" y="65.3">6</text>
<text x="182" y="61.7">5</text>
<text x="182" y="65.3">6</text>
<text x="238.9" y="61.7">5</text>
<text x="238.9" y="65.3">6</text>
<text x="92" y="68.8">7</text>
<text x="92" y="72.4">8</text>
<text x="56.5" y="107.9">1</text>
<text x="99.1" y="107.9">1</text>
<text x="166.7" y="107.9">1</text>
<text x="252" y="107.9">1</text>
<text x="56.5" y="111.5">2</text>
<text x="99.1" y="111.5">2</text>
<text x="166.7" y="111.5">2</text>
<text x="252" y="111.5">2</text>
<text x="56.5" y="115">3</text>
<text x="56.5" y="118.6">4</text>
<text x="99.1" y="115">3</text>
<text x="99.1" y="118.6">4</text>
<text x="56.5" y="122.2">5</text>
<text x="56.5" y="125.7">6</text>
<text x="99.1" y="122.2">5</text>
<text x="99.1" y="125.7">6</text>
<text x="56.5" y="129.3">7</text>
<text x="99.1" y="129.3">7</text>
<text x="56.5" y="132.8">8</text>
<text x="56.5" y="136.4">9</text>
<text x="99.1" y="132.8">8</text>
<text x="99.1" y="136.4">9</text>
<text x="21.8" y="140.7" transform="rotate(-90 21.8 140.7)">2</text>
<text x="25.4" y="140.7" transform="rotate(-90 25.4 140.7)">1</text>
<text x="54.8" y="139.9">10</text>
<text x="55" y="143.5">11</text>
<text x="97.5" y="139.9">10</text>
<text x="97.7" y="143.5">11</text>
<text x="54.8" y="147">12</text>
<text x="97.5" y="147">12</text>
<text x="54.8" y="150.6">13</text>
<text x="54.8" y="154.2">14</text>
<text x="97.5" y="150.6">13</text>
<text x="97.5" y="154.2">14</text>
<text x="28.9" y="158.5" transform="rotate(-90 28.9 158.5)">2</text>
<text x="32.5" y="158.5" transform="rotate(-90 32.5 158.5)">1</text>
<text x="54.8" y="157.7">15</text>
<text x="97.5" y="157.7">15</text>
</g>
</svg>
